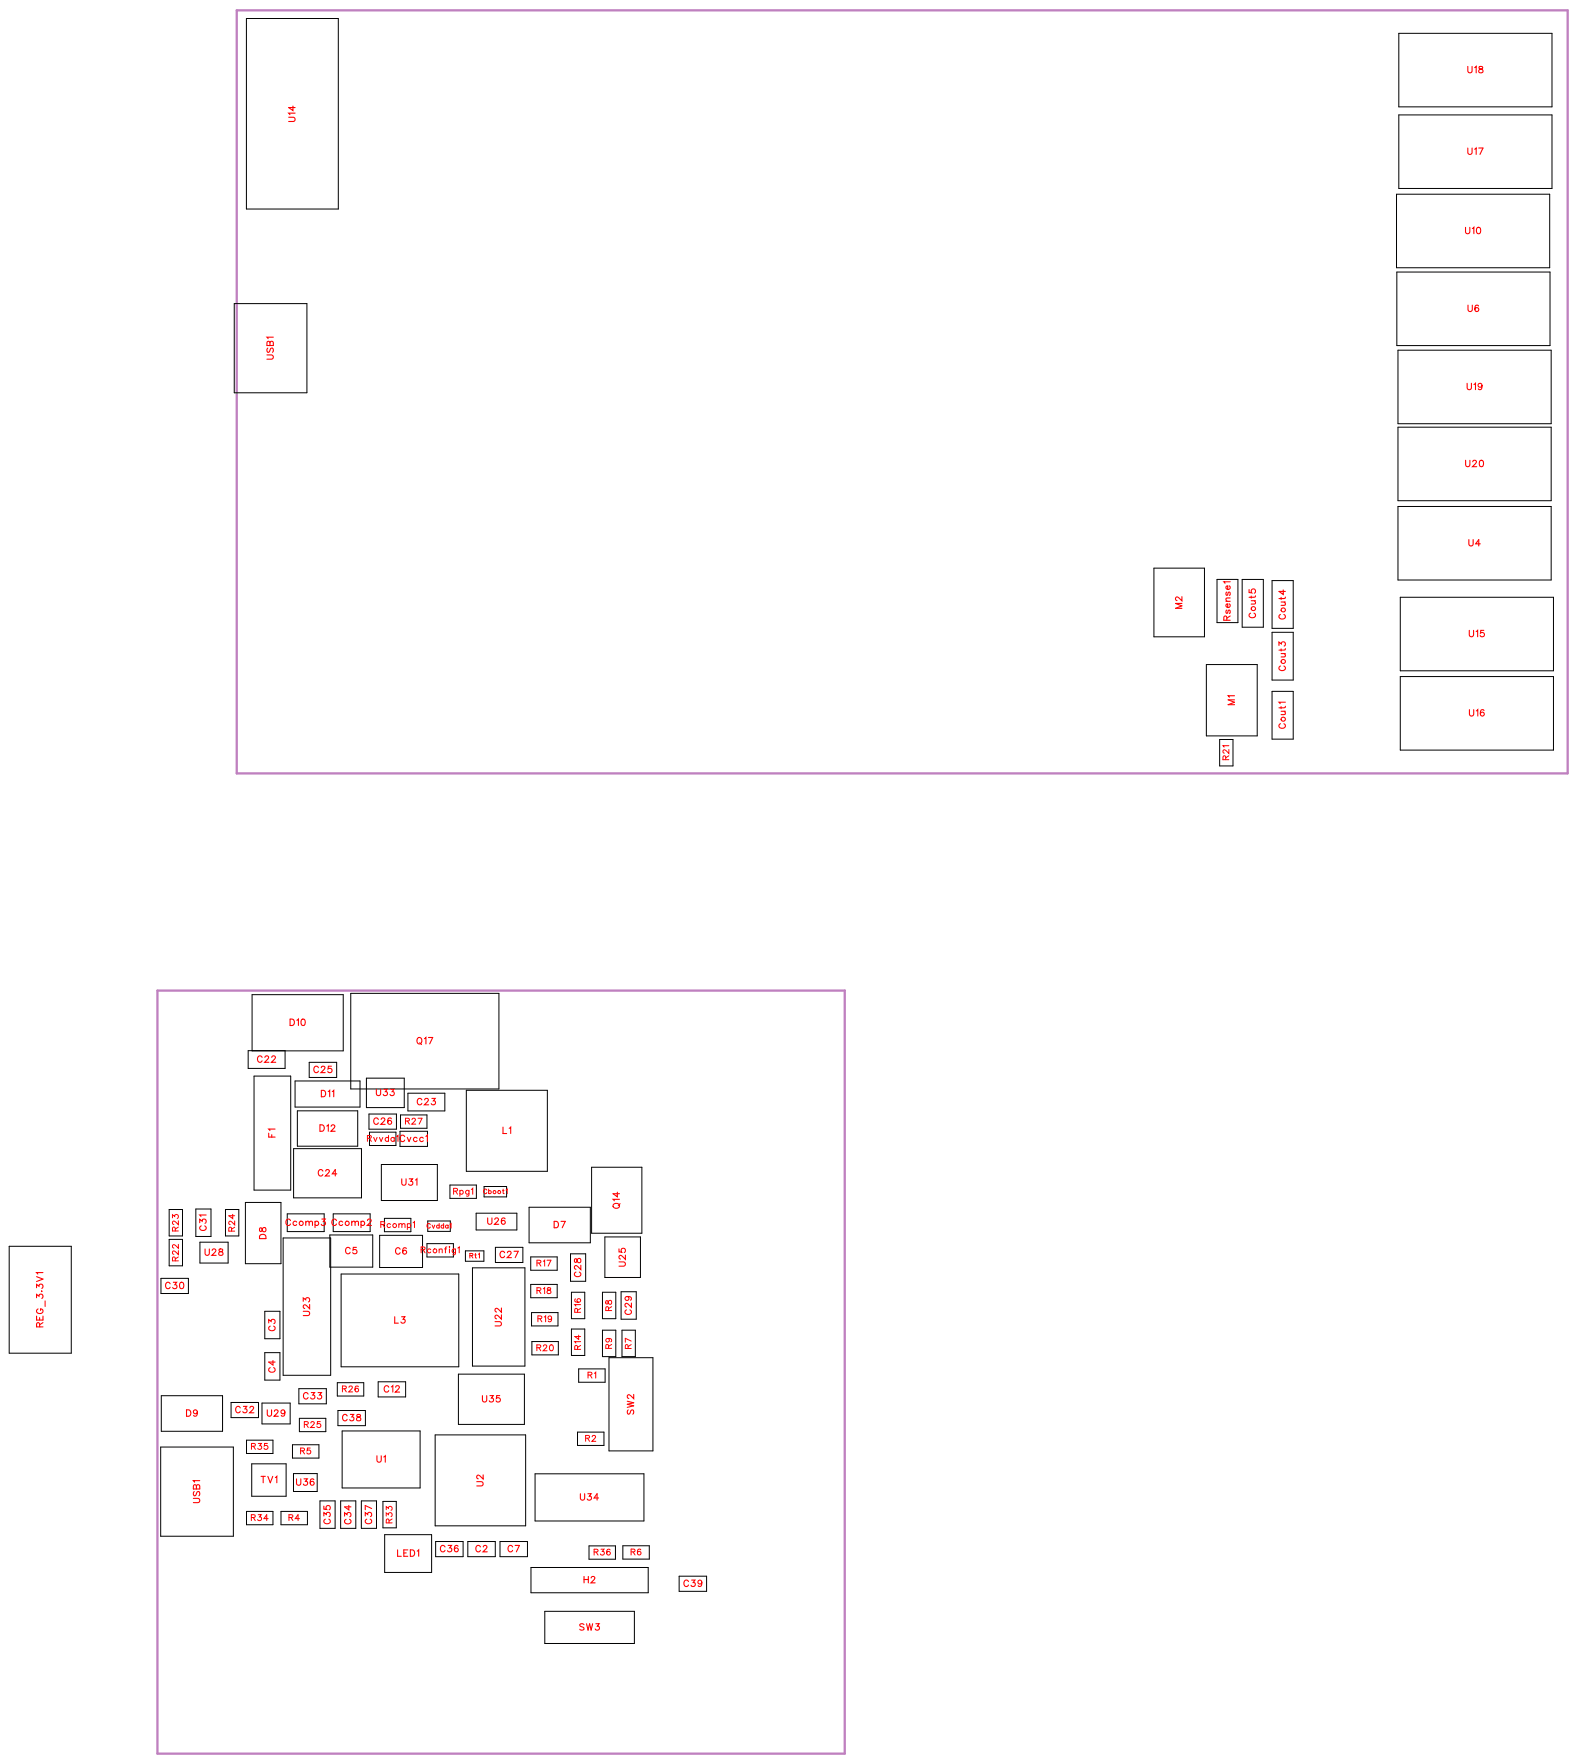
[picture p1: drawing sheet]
<svg xmlns="http://www.w3.org/2000/svg" width="174mm" height="195mm" viewBox="0 0 174 195" stroke-linecap="round" stroke-linejoin="round" font-family="sans-serif">
<path d="M26.2 1.1h147v84.4h-147zM17.4 109.5h75.9v84.3h-75.9z" fill="none" stroke="#bf80bf" stroke-width=".25"/>
<g fill="none" stroke="#000" stroke-width=".11">
<path d="M27.2 2h10.2v21.1h-10.2zM154.6 3.7h16.9v8.1h-16.9zM154.6 12.7h16.9v8.1h-16.9zM25.9 33.6h8v9.8h-8zM154.3 21.5h16.9v8.1h-16.9zM154.3 30.1h17v8.1h-17zM154.5 38.7h16.9v8.1h-16.9zM154.5 47.2h16.9v8.1h-16.9zM154.5 56h16.9v8.1h-16.9zM127.5 62.8h5.6v7.6h-5.6zM133.3 73.4h5.6v7.9h-5.6zM134.5 64h2.3v4.8h-2.3z"/>
<path d="M137.3 64h2.3v5.3h-2.3zM140.6 76.4h2.3v5.3h-2.3zM140.6 64.2h2.3v5.2h-2.3zM140.6 69.9h2.3v5.3h-2.3zM154.7 66h17v8.1h-17zM154.7 74.8h17v8.1h-17zM134.8 81.7h1.4v2.9h-1.4zM27.4 116.1h4.1v2h-4.1zM27.9 109.9h10v6.2h-10zM28.1 118.9h4v12.6h-4zM32.6 119.5h7.2v2.8h-7.2zM34.2 117.4h3v1.7h-3z"/>
<path d="M38.8 109.8h16.3v10.5h-16.3zM40.5 119.1h4.2v3.3h-4.2zM1 137.7h6.9v11.8h-6.9zM18.7 137h1.5v2.9h-1.5zM18.7 133.7h1.5v2.9h-1.5zM21.6 133.6h1.7v3h-1.7zM22.1 137.3h3.1v2.3h-3.1zM24.9 133.7h1.5v2.9h-1.5zM27.1 132.9h3.9v6.8h-3.9zM31.3 136.8h5.2v15.2h-5.2zM31.7 134.1h4.1v2h-4.1zM32.4 126.9h7.5v5.5h-7.5z"/>
<path d="M32.9 122.8h6.6v3.9h-6.6zM36.4 136.5h4.8v3.5h-4.8zM36.8 134.1h4.1v2h-4.1zM40.8 123.1h3v1.7h-3zM40.8 125.1h3v1.5h-3zM42 136.5h4.7v3.6h-4.7zM42.1 128.7h6.2v4h-6.2zM42.5 134.6h2.9v1.5h-2.9zM44.2 125h3v1.7h-3zM44.3 123.2h2.9v1.5h-2.9zM45.1 120.8h4.1v2h-4.1zM47.2 137.4h2.9v1.5h-2.9z"/>
<path d="M47.3 134.9h2.5v1.2h-2.5zM49.7 131h2.9v1.4h-2.9zM51.4 138.2h2.1v1.2h-2.1zM51.5 120.5h9v8.9h-9zM52.6 134.1h4.5v1.8h-4.5zM53.5 131.1h2.5v1.2h-2.5zM54.7 137.8h3.1v1.7h-3.1zM58.5 133.4h6.7v3.9h-6.7zM58.6 138.9h3v1.5h-3zM63 138.6h1.7v3h-1.7zM65.4 129h5.5v7.3h-5.5zM66.8 136.7h4v4.5h-4z"/>
<path d="M17.8 159.9h8v9.9h-8zM17.8 141.3h3v1.7h-3zM17.8 154.2h6.8v4h-6.8zM25.5 155h3.1v1.7h-3.1zM27.2 159.2h3v1.4h-3zM29 155.1h3.1v2.3h-3.1zM29.3 144.9h1.6v3h-1.6zM29.3 149.5h1.6v3h-1.6zM32.3 159.7h2.9v1.4h-2.9zM33 153.5h3.1v1.6h-3.1zM33.1 156.7h2.9v1.5h-2.9zM37.3 152.8h2.9v1.5h-2.9z"/>
<path d="M37.3 155.9h3.1v1.7h-3.1zM37.7 140.8h13v10.2h-13zM37.8 158.1h8.6v6.3h-8.6zM41.8 152.7h3v1.7h-3zM48.1 158.6h10v10h-10zM50.7 151.9h7.2v5.5h-7.2zM52.2 140.1h5.8v10.9h-5.8zM58.6 141.9h3v1.5h-3zM58.7 145.1h3v1.4h-3zM58.8 148.3h2.9v1.4h-2.9zM63.1 142.8h1.5v2.9h-1.5zM63.1 146.9h1.5v2.9h-1.5z"/>
<path d="M63.8 158.3h2.9v1.4h-2.9zM63.9 151.3h3v1.5h-3zM66.6 147h1.4v2.9h-1.4zM66.6 142.8h1.4v2.9h-1.4zM67.3 150h4.8v10.3h-4.8zM68.6 142.8h1.7v3h-1.7zM68.7 147h1.5v2.9h-1.5zM27.2 167h3v1.5h-3zM27.8 161.8h3.8v3.6h-3.8zM31 167h3v1.5h-3zM32.4 162.8h2.6v2h-2.6zM35.4 165.9h1.6v3h-1.6z"/>
<path d="M37.6 165.9h1.7v3h-1.7zM39.9 165.9h1.7v3h-1.7zM42.3 165.9h1.5v2.9h-1.5zM42.5 169.6h5.2v4.2h-5.2zM48.1 170.4h3.1v1.6h-3.1zM51.7 170.4h3v1.6h-3zM55.2 170.4h3.1v1.6h-3.1zM58.7 173.2h12.9v2.8h-12.9zM59.1 162.9h12.1v5.2h-12.1zM60.2 178.1h9.9v3.5h-9.9zM65.1 170.8h2.9v1.5h-2.9zM68.8 170.8h2.9v1.5h-2.9z"/>
<path d="M75 174.2h3.1v1.7h-3.1z"/>
</g>
<g fill="none" stroke="#f00" stroke-width=".12">
<path d="M31.9 13h.5l.2 .2-.1 .2h-.6M32.4 11.7v.5l-.5-.3h.7M32.6 12.5h-.7l.1 .2M162.2 16.4v.5l.2 .2 .2-.1 .1-.6M162.2 7.3v.5l.2 .2h.2l.1-.7M162.9 16.5l.2-.1v.7M162.9 7.5l.2-.2v.7M163.4 16.4h.5l-.4 .7M163.5 7.4v.2l.3 .1 .1 .1a.24 .24 0 0 1-.3 .3 .24 .24 0 0 1-.2-.3l.4-.3v-.1zM29.5 39.2h.5l.2 .2-.1 .3h-.6M29.6 38.5l-.1 .1 .1 .3h.2l.2-.4h.1l.1 .1-.1 .3M29.8 37.9v-.2h-.2l-.1 .5h.7v-.3l-.1-.2-.2 .1-.1 .4"/>
<path d="M30.2 37.3h-.7l.1 .1M161.9 25.1v.5l.2 .2 .3-.1v-.6M162.2 33.7v.5l.2 .2 .3-.1v-.6M162.7 25.3l.2-.2v.7M163.2 25.2l.1-.1a.37 .37 0 0 1 .3 .4 .37 .37 0 0 1-.3 .3 .45 .45 0 0 1-.1-.6zM163.4 33.8h-.1a.35 .35 0 0 0-.4 .2 .35 .35 0 0 0 .3 .4 .22 .22 0 0 0 .2-.2 .22 .22 0 0 0-.2-.2 .22 .22 0 0 0-.2 .2M161.9 50.9v.5l.2 .2 .3-.1v-.6M162.1 42.4v.5l.2 .2 .3-.1v-.6M162.3 59.6v.5l.2 .2 .2-.1 .1-.6M162.7 51l.2-.1h.1l.1 .1-.1 .2-.3 .4h.5M162.9 42.5l.1-.1v.7M163.6 50.9h.1a.37 .37 0 0 1 .2 .3 .37 .37 0 0 1-.2 .4 .45 .45 0 0 1-.1-.7z"/>
<path d="M163.8 42.6a.22 .22 0 0 1-.3 .2 .22 .22 0 0 1-.1-.4 .22 .22 0 0 1 .3 .1l.1 .1a.34 .34 0 0 1-.3 .5l-.1-.1M130.6 65.9v.5l-.3-.3-.3-.1-.1 .1v.1l.2 .2M130.6 66.7h-.7l.7 .3-.7 .2h.7M135.5 66.5h.4M135.6 68.5l-.1-.4h-.1l-.2 .1v.3h.7M135.6 67.4l-.1 .2v.2h.1l.1-.3 .1-.1 .1 .2-.1 .2M135.6 65.4l-.1 .2 .1 .2 .1-.3h.2v.2l-.1 .1M135.8 66.7a.22 .22 0 0 1 .1 .4 .22 .22 0 0 1-.3 0 .22 .22 0 0 1 0-.4h.1v.4M135.8 64.7a.22 .22 0 0 1 .1 .4 .22 .22 0 0 1-.3 0 .22 .22 0 0 1 0-.4h.1v.4M135.9 66.1h-.4v.2l.1 .2M135.9 64.3h-.7l.2 .2M135.9 68.1l-.3 .2"/>
<path d="M136.4 76.9h-.7l.1 .2M136.4 77.3h-.7l.7 .3-.7 .3h.7M138 65.2v.3h.3a.25 .25 0 0 1 0-.4 .25 .25 0 0 1 .4 .1 .25 .25 0 0 1-.1 .4M138.2 67.8a.26 .26 0 0 0-.2 .3 .26 .26 0 0 0 .3 .2h.2a.26 .26 0 0 0 .2-.2 .26 .26 0 0 0-.1-.3M138.3 66.4h.4M138.3 65.9v.2M138.6 66.4l.1 .2v.1l-.4 .1M138.7 65.8l-.1 .2h-.6M141.3 71.3v-.3l.3 .2a.24 .24 0 0 1 .4-.2 .24 .24 0 0 1-.1 .4M141.5 80a.26 .26 0 0 0-.2 .3 .26 .26 0 0 0 .3 .2h.2a.26 .26 0 0 0 .2-.2 .26 .26 0 0 0-.1-.3M141.5 73.6a.26 .26 0 0 0-.2 .3 .26 .26 0 0 0 .3 .2h.2a.26 .26 0 0 0 .2-.2 .26 .26 0 0 0-.1-.3M141.5 67.9a.26 .26 0 0 0-.2 .3 .26 .26 0 0 0 .3 .2h.2a.26 .26 0 0 0 .2-.2 .26 .26 0 0 0-.1-.3"/>
<path d="M141.6 78.6h.4M141.6 78.1v.2M141.6 66v.2M141.6 71.7v.2M141.6 72.2h.4M141.6 66.5h.4M141.8 65.2v.5l-.5-.3h.7M141.9 78.6l.1 .2v.1l-.4 .1M141.9 72.2l.1 .2v.2h-.4M141.9 66.5l.1 .2v.2h-.4M142 78.1l-.1 .1h-.6M142 77.6h-.7l.2 .2"/>
<path d="M142 71.7l-.1 .1h-.6M142 66l-.1 .1h-.6M162.4 69.7v.5l.2 .2 .2-.1v-.6M162.4 78.4v.5l.2 .2 .2-.1v-.6M163.1 69.8l.2-.1v.7M163.1 78.6l.2-.2v.7M163.6 60.1h-.5l.3-.5v.7M164 69.7h-.4v.3a.25 .25 0 0 1 .4 0 .25 .25 0 0 1-.1 .3 .25 .25 0 0 1-.3-.1M164 78.5h-.1a.35 .35 0 0 0-.4 .2 .35 .35 0 0 0 .3 .4 .22 .22 0 0 0 .2-.2 .22 .22 0 0 0-.2-.2 .22 .22 0 0 0-.2 .2M29 116.9a.26 .26 0 0 0-.3-.2 .26 .26 0 0 0-.2 .3v.1a.26 .26 0 0 0 .2 .3 .26 .26 0 0 0 .3-.2M29.3 116.9l.1-.2h.1l.2 .1-.1 .3-.4 .3h.5M30 116.9l.2-.2h.1l.1 .1-.1 .3-.3 .3h.5"/>
<path d="M32.1 112.6h.2a.38 .38 0 0 1 .2 .4 .38 .38 0 0 1-.2 .3h-.2zM32.8 112.8l.2-.2v.7M33.4 112.7l.1-.1a.37 .37 0 0 1 .2 .4 .37 .37 0 0 1-.2 .3 .45 .45 0 0 1-.1-.6zM35.2 118a.26 .26 0 0 0-.3-.2 .26 .26 0 0 0-.2 .3v.2a.26 .26 0 0 0 .2 .2 .26 .26 0 0 0 .3-.1M35.5 118l.1-.2h.2l.1 .2-.1 .2-.3 .3h.4M36.6 117.8h-.3v.3a.25 .25 0 0 1 .3 0 .25 .25 0 0 1 0 .4 .25 .25 0 0 1-.4-.1M46.1 114.8l.1-.1a.33 .33 0 0 1 .4 .3 .33 .33 0 0 1-.4 .3l-.1-.2zM46.4 115.2l.2 .2M46.9 114.8l.2-.1v.7M47.3 114.7h.5l-.3 .7M22.1 135.1v-.3l.2 .2a.24 .24 0 0 1 .4-.2 .24 .24 0 0 1-.1 .4M22.2 135.5a.26 .26 0 0 0-.1 .3 .26 .26 0 0 0 .2 .2h.2a.26 .26 0 0 0 .3-.2 .26 .26 0 0 0-.2-.3"/>
<path d="M22.7 138v.5l.2 .2 .2-.1v-.6M22.8 134.3h-.7l.1 .1M23.4 138.2l.2-.2h.1l.2 .2-.1 .2-.4 .3h.5M24.2 138.1v.2l.3 .1 .1 .1a.24 .24 0 0 1-.2 .2 .24 .24 0 0 1-.2-.2l.4-.3v-.1zM28.7 135.7v.4h.1l.3-.4a.24 .24 0 0 1 .3 .2 .24 .24 0 0 1-.3 .2l-.1-.1-.1-.3zM28.8 136.5l.1-.1 .4 .1 .1 .4h-.7zM29.7 125.2v.5h.7M30 125.4v.3M30.4 124.8h-.7l.1 .1M32.1 134.9a.26 .26 0 0 0-.3-.2 .26 .26 0 0 0-.2 .3v.2a.26 .26 0 0 0 .2 .2 .26 .26 0 0 0 .3-.1M32.8 135.1a.23 .23 0 0 0-.3-.1 .23 .23 0 0 0 0 .4 .23 .23 0 0 0 .3-.1M33.8 135.1l.2-.1h.1l.1 .4"/>
<path d="M33.8 135v.4M34.2 135.1l.1-.1h.2v.4M34.8 135.1a.23 .23 0 0 1 .3-.1 .23 .23 0 0 1 0 .4 .23 .23 0 0 1-.3-.1M34.8 135v.7M35.4 124.3h.2a.38 .38 0 0 1 .2 .4 .38 .38 0 0 1-.2 .3h-.2zM35.5 120.5h.2a.38 .38 0 0 1 .3 .4 .38 .38 0 0 1-.3 .3h-.2zM35.6 134.7h.3l-.2 .3a.24 .24 0 0 1 .2 .4 .24 .24 0 0 1-.4-.1M35.7 129.4a.26 .26 0 0 0-.3-.1 .26 .26 0 0 0-.2 .2v.2a.26 .26 0 0 0 .2 .3 .26 .26 0 0 0 .3-.2M36 129.4l.1-.1h.2l.1 .1-.1 .2-.3 .4h.4M36.1 124.4l.2-.1v.7M36.3 120.6l.1-.1v.7M36.6 124.5l.1-.2h.2l.1 .1-.1 .3-.3 .3h.4"/>
<path d="M36.7 120.6l.2-.1v.7M37.2 134.9a.26 .26 0 0 0-.3-.2 .26 .26 0 0 0-.2 .3v.2a.26 .26 0 0 0 .2 .2 .26 .26 0 0 0 .3-.1M37.2 129.7h-.5l.3-.4v.7M37.9 135.1a.23 .23 0 0 0-.4-.1 .23 .23 0 0 0 0 .4 .23 .23 0 0 0 .4-.1M38.7 138a.26 .26 0 0 0-.3-.1 .26 .26 0 0 0-.2 .2v.2a.26 .26 0 0 0 .2 .3 .26 .26 0 0 0 .3-.2M38.9 135.1l.1-.1h.2v.4M38.9 135v.4M39.2 135.1l.2-.1h.2v.4M39.4 137.9h-.4v.3a.25 .25 0 0 1 .4-.1 .25 .25 0 0 1-.1 .4 .25 .25 0 0 1-.3-.1M39.9 135.1a.23 .23 0 0 1 .3-.1 .23 .23 0 0 1 0 .4 .23 .23 0 0 1-.3-.1M39.9 135v.7M40.6 134.9l.1-.2h.2l.1 .2-.1 .2-.3 .3h.4"/>
<path d="M41.6 120.4v.5l.2 .2 .2-.1 .1-.6M41.8 123.7a.26 .26 0 0 0-.3-.2 .26 .26 0 0 0-.2 .3v.2a.26 .26 0 0 0 .2 .3 .26 .26 0 0 0 .3-.2M42.1 123.7l.2-.2h.1l.1 .2-.1 .2-.3 .4h.5M42.4 120.4h.4l-.2 .2a.24 .24 0 0 1 .2 .4 .25 .25 0 0 1-.5-.1M43.2 120.4h.3l-.2 .2a.24 .24 0 0 1 .2 .4 .24 .24 0 0 1-.4-.1M43.2 123.6a.35 .35 0 0 0-.4 .2 .35 .35 0 0 0 .2 .5 .22 .22 0 0 0 .3-.2 .22 .22 0 0 0-.2-.3 .22 .22 0 0 0-.3 .2M44.2 138.1a.26 .26 0 0 0-.3-.2 .26 .26 0 0 0-.2 .3v.1a.26 .26 0 0 0 .2 .3 .26 .26 0 0 0 .3-.2M44.4 130.3v.5l.2 .2 .2-.1 .1-.6M44.7 125.6a.26 .26 0 0 0-.3-.2 .26 .26 0 0 0-.2 .3v.2a.26 .26 0 0 0 .2 .3 .26 .26 0 0 0 .3-.2M44.9 138v-.1a.35 .35 0 0 0-.5 .3 .35 .35 0 0 0 .3 .4 .22 .22 0 0 0 .2-.2 .22 .22 0 0 0-.2-.2 .22 .22 0 0 0-.2 .2M45 125.7l.2 .5 .2-.5M45.2 130.3h.4l-.2 .2a.24 .24 0 0 1 .2 .4 .25 .25 0 0 1-.5 0"/>
<path d="M45.9 130.4l.2-.1v.7M46.1 125.8a.23 .23 0 0 0-.3 0 .23 .23 0 0 0 0 .3 .23 .23 0 0 0 .3 0M46.6 121.6a.26 .26 0 0 0-.3-.2 .26 .26 0 0 0-.2 .3v.1a.26 .26 0 0 0 .2 .3 .26 .26 0 0 0 .3-.2M46.8 125.8a.23 .23 0 0 0-.4 0 .23 .23 0 0 0 0 .3 .23 .23 0 0 0 .4 0M46.9 121.6l.2-.2h.1l.1 .1-.1 .3-.3 .3h.5M47.1 125.6l.1-.1v.7M47.7 121.4h.4l-.2 .3a.24 .24 0 0 1 .2 .3 .24 .24 0 0 1-.4 0M53.9 134.6v.5l.2 .2 .2-.1 .1-.6M54.7 134.8l.1-.2h.1l.2 .1-.1 .3-.4 .3h.5M55.6 124.6v.7h.4M55.8 138.4a.26 .26 0 0 0-.3-.1 .26 .26 0 0 0-.2 .2v.2a.26 .26 0 0 0 .2 .3 .26 .26 0 0 0 .3-.2M55.8 134.7v-.1a.35 .35 0 0 0-.5 .3 .35 .35 0 0 0 .3 .4 .22 .22 0 0 0 .2-.2 .22 .22 0 0 0-.2-.2 .22 .22 0 0 0-.2 .2"/>
<path d="M56.1 138.4l.1-.1h.1l.2 .1-.1 .2-.4 .4h.5M56.3 124.7l.1-.1v.7M56.8 138.3h.5l-.4 .7M61.2 135h.3a.38 .38 0 0 1 .2 .3 .38 .38 0 0 1-.2 .4h-.3zM62 135h.5l-.4 .7M63.5 139.1v.4h.1l.3-.4a.24 .24 0 0 1 .3 .2 .24 .24 0 0 1-.3 .2l-.1-.1-.1-.3zM64.2 139.8v.5l-.4-.3-.2-.1-.1 .1v.1l.1 .2M67.8 133.1a.35 .35 0 0 1 .5-.1 .35 .35 0 0 1 .1 .4 .33 .33 0 0 1-.4 .1 .33 .33 0 0 1-.2-.4zM68.2 131.8v.5l-.5-.4h.8M68.4 139.5h.5l.2 .2-.1 .2h-.6M68.4 138v.4h.3a.25 .25 0 0 1 0-.4 .25 .25 0 0 1 .4 .1 .25 .25 0 0 1-.1 .3M68.5 132.5h-.8l.2 .2"/>
<path d="M68.5 133l-.2 .2M69.1 138.7v.5l-.3-.4-.3-.1-.1 .2v.1l.2 .1M4 143.4v-.4l.3 .3a.24 .24 0 0 1 .4-.2 .24 .24 0 0 1-.1 .4M4 142.3v-.4l.3 .2a.24 .24 0 0 1 .4-.1 .24 .24 0 0 1-.1 .4M4 145.4v.5h.7v-.5M4 141.1l.7 .3-.7 .2M4.2 144.7a.26 .26 0 0 0-.2 .3 .26 .26 0 0 0 .3 .2h.2a.25 .25 0 0 0 .3-.3 .25 .25 0 0 0-.3-.2v.1M4.4 146.6l-.1-.4h-.1l-.2 .1v.3h.7M4.4 145.6v.3M4.6 142.7h.1M4.7 140.6h-.7l.2 .2M4.7 146.2l-.3 .2"/>
<path d="M5 143.8v.6M18.8 141.9a.26 .26 0 0 0-.3-.2 .26 .26 0 0 0-.2 .3v.1a.26 .26 0 0 0 .2 .3 .26 .26 0 0 0 .3-.2M19.2 141.7h.3l-.2 .3a.24 .24 0 0 1 .2 .4 .24 .24 0 0 1-.4-.1M19.9 141.7h.1a.37 .37 0 0 1 .3 .4 .37 .37 0 0 1-.3 .3 .45 .45 0 0 1-.1-.7zM20.6 155.8h.2a.38 .38 0 0 1 .3 .4 .38 .38 0 0 1-.3 .3h-.2zM21.8 156a.22 .22 0 0 1-.3 .2 .22 .22 0 0 1-.1-.3 .22 .22 0 0 1 .4 0v.1a.34 .34 0 0 1-.3 .5l-.1-.1M26.5 155.6a.26 .26 0 0 0-.2-.2 .26 .26 0 0 0-.3 .3v.2a.26 .26 0 0 0 .3 .2 .26 .26 0 0 0 .2-.1M26.9 155.4h.4l-.2 .3a.24 .24 0 0 1 .1 .4 .24 .24 0 0 1-.4-.1M27.6 155.6l.2-.2h.1l.1 .2-.1 .2-.3 .3h.5M29.5 155.8v.5l.2 .2 .3-.1v-.6M29.7 146.2v-.4l.3 .2a.24 .24 0 0 1 .3-.1 .24 .24 0 0 1 0 .4M29.9 146.6a.26 .26 0 0 0-.2 .3 .26 .26 0 0 0 .3 .2h.1a.26 .26 0 0 0 .3-.2 .26 .26 0 0 0-.2-.3"/>
<path d="M29.9 151.1a.26 .26 0 0 0-.2 .3 .26 .26 0 0 0 .3 .2h.1a.26 .26 0 0 0 .3-.2 .26 .26 0 0 0-.2-.3M30.2 150.4v.5l-.5-.4h.7M30.3 156l.2-.2h.1l.1 .1-.1 .3-.3 .3h.5M31.5 156a.22 .22 0 0 1-.3 .2 .22 .22 0 0 1-.1-.3 .22 .22 0 0 1 .3 0l.1 .1a.34 .34 0 0 1-.3 .5l-.1-.1M33.5 144.9h.5l.2 .2-.1 .3h-.6M33.5 143.8v-.4l.3 .2a.24 .24 0 0 1 .4-.1 .24 .24 0 0 1-.1 .4M34 154.1a.26 .26 0 0 0-.3-.2 .26 .26 0 0 0-.2 .3v.1a.26 .26 0 0 0 .2 .3 .26 .26 0 0 0 .3-.2M34.2 144.2v.4l-.3-.3-.3-.1-.1 .1v.2l.2 .1M34.4 153.9h.4l-.2 .3a.24 .24 0 0 1 .1 .4 .24 .24 0 0 1-.4-.1M35.1 153.9h.4l-.2 .3a.24 .24 0 0 1 .2 .4 .24 .24 0 0 1-.4-.1M38.4 156.5a.26 .26 0 0 0-.3-.2 .26 .26 0 0 0-.2 .3v.2a.26 .26 0 0 0 .2 .2 .26 .26 0 0 0 .3-.1M38.7 156.3h.4l-.2 .3a.24 .24 0 0 1 .2 .4 .25 .25 0 0 1-.5-.1"/>
<path d="M39.5 156.3v.2l.3 .1 .1 .2a.24 .24 0 0 1-.3 .2 .24 .24 0 0 1-.2-.2l.4-.3v-.2zM43 153.3a.26 .26 0 0 0-.3-.2 .26 .26 0 0 0-.2 .3v.2a.26 .26 0 0 0 .2 .2 .26 .26 0 0 0 .3-.1M43.2 153.3l.2-.2v.7M43.6 145.5v.7h.4M43.7 153.3l.2-.2h.1l.1 .2-.1 .2-.3 .3h.5M44.4 145.5h.3l-.2 .3a.24 .24 0 0 1 .2 .4 .24 .24 0 0 1-.4-.1M53.3 154.2v.5l.2 .2 .2-.1 .1-.6M54.1 154.2h.4l-.2 .3a.24 .24 0 0 1 .2 .4 .24 .24 0 0 1-.4-.1M54.7 146.1h.5l.2 .2-.1 .2h-.6M55.2 154.2h-.3v.3a.25 .25 0 0 1 .3 0 .25 .25 0 0 1 0 .4 .25 .25 0 0 1-.4-.1M55.4 145.3v.5l-.3-.4-.3-.1-.1 .2v.1l.2 .1M55.4 144.6v.4l-.3-.3-.3-.1-.1 .1v.2l.2 .1"/>
<path d="M63.6 140.6a.26 .26 0 0 0-.1 .3 .26 .26 0 0 0 .2 .2h.2a.26 .26 0 0 0 .3-.2 .26 .26 0 0 0-.2-.3M69.2 144.8a.26 .26 0 0 0-.1 .3 .26 .26 0 0 0 .2 .2h.2a.26 .26 0 0 0 .3-.2 .26 .26 0 0 0-.2-.3M69.3 143.3a.22 .22 0 0 1 .2 .3 .22 .22 0 0 1-.4 .1 .22 .22 0 0 1 .1-.4h.1a.34 .34 0 0 1 .5 .3l-.1 .1M69.3 154.9l.7 .1-.7 .2 .7 .2-.7 .1M69.4 155.8l-.1 .2 .1 .3 .2-.1 .2-.4h.1l.1 .2-.1 .3M69.8 144v.5l-.4-.4-.2-.1-.1 .2v.1l.1 .1M70 154.1v.5l-.3-.4-.3-.1-.1 .2v.1l.2 .1M21.4 165.6h.5l.2 .2-.1 .2-.6 .1M21.5 164.8l-.1 .2 .1 .3 .1-.1 .3-.4h.1l.1 .2-.1 .3M21.7 164.2l-.1-.1h-.2v.5h.7v-.4l-.2-.1h-.2v.5M22.1 163.6h-.7l.1 .2M28.8 163.2h.5"/>
<path d="M29.1 163.2v.7M29.6 163.2l.3 .7 .2-.7M30.4 163.3l.2-.1v.7M32.8 163.4v.5l.2 .2 .2-.1v-.6M33.6 163.4h.4l-.2 .3a.24 .24 0 0 1 .1 .4 .24 .24 0 0 1-.4-.1M34.7 163.5h-.1a.35 .35 0 0 0-.4 .2 .35 .35 0 0 0 .3 .4 .22 .22 0 0 0 .2-.2 .22 .22 0 0 0-.2-.2 .22 .22 0 0 0-.2 .2M35.8 167.5v-.3l.3 .2a.24 .24 0 0 1 .3-.2 .24 .24 0 0 1 0 .4M35.8 166.4v.4h.3a.25 .25 0 0 1 0-.4 .25 .25 0 0 1 .4 .1 .25 .25 0 0 1-.1 .4M36 167.9a.26 .26 0 0 0-.2 .3 .26 .26 0 0 0 .3 .2h.1a.26 .26 0 0 0 .3-.2 .26 .26 0 0 0-.2-.3M38.1 167.6v-.4l.2 .2a.24 .24 0 0 1 .4-.2 .24 .24 0 0 1-.1 .4M38.2 167.9a.26 .26 0 0 0-.1 .3 .26 .26 0 0 0 .2 .2h.2a.26 .26 0 0 0 .3-.2 .26 .26 0 0 0-.2-.3M38.5 166.4v.5l-.4-.4h.7"/>
<path d="M40.4 167.5v-.3l.2 .2a.24 .24 0 0 1 .4-.2 .24 .24 0 0 1-.1 .4M40.5 167.9a.26 .26 0 0 0-.1 .3 .26 .26 0 0 0 .2 .2h.2a.26 .26 0 0 0 .3-.2 .26 .26 0 0 0-.2-.3M41.1 166.7l-.7-.3v.5M41.7 160.9v.5l.2 .2 .2-.1v-.6M42.4 161l.2-.1v.7M43.9 171.3v.7h.4M44.6 171.6h.3M45.1 171.3h-.5v.7h.5M45.3 171.3h.3a.38 .38 0 0 1 .2 .3 .38 .38 0 0 1-.2 .4h-.3zM46.1 171.4l.2-.1v.7M49.2 171a.26 .26 0 0 0-.3-.2 .26 .26 0 0 0-.2 .3v.1a.26 .26 0 0 0 .2 .3 .26 .26 0 0 0 .3-.2M49.5 170.8h.4l-.2 .3a.24 .24 0 0 1 .2 .3 .24 .24 0 0 1-.4 0"/>
<path d="M50.6 170.9v-.1a.35 .35 0 0 0-.4 .3 .35 .35 0 0 0 .2 .4 .22 .22 0 0 0 .2-.2 .22 .22 0 0 0-.2-.2 .22 .22 0 0 0-.2 .2M52.7 163.7h.5l.2 .2-.1 .3h-.6M53.1 171a.26 .26 0 0 0-.3-.2 .26 .26 0 0 0-.2 .3v.1a.26 .26 0 0 0 .2 .3 .26 .26 0 0 0 .3-.2M53.4 163v.5l-.4-.4-.2-.1-.1 .2v.1l.1 .1M53.4 171l.1-.2h.2l.1 .1-.1 .3-.3 .3h.4M56.6 171a.26 .26 0 0 0-.3-.2 .26 .26 0 0 0-.2 .3v.1a.26 .26 0 0 0 .2 .3 .26 .26 0 0 0 .3-.2M56.9 170.8h.5l-.3 .7M64.1 165.1v.5l.2 .2 .3-.1v-.6M64.5 179.5l-.1-.1-.3 .1v.2l.4 .3v.1l-.1 .1-.3-.1M64.5 174.2v.7M64.5 174.6h.5M64.8 179.4l.2 .8 .1-.8 .2 .8 .2-.8"/>
<path d="M65 165.1h.3l-.2 .2a.24 .24 0 0 1 .2 .4 .24 .24 0 0 1-.4 0M65 174.2v.7M65.3 174.4l.2-.2h.1l.1 .2-.1 .2-.3 .3h.5M65.8 179.4h.4l-.2 .3a.24 .24 0 0 1 .2 .4 .24 .24 0 0 1-.4-.1M66.1 165.5h-.5l.4-.4v.7M76.1 174.8a.26 .26 0 0 0-.3-.2 .26 .26 0 0 0-.2 .3v.2a.26 .26 0 0 0 .2 .2 .26 .26 0 0 0 .3-.1M76.4 174.6h.4l-.2 .3a.24 .24 0 0 1 .2 .4 .24 .24 0 0 1-.4-.1M77.6 174.9a.22 .22 0 0 1-.3 .1 .22 .22 0 0 1-.1-.3 .22 .22 0 0 1 .3 0l.1 .2a.34 .34 0 0 1-.3 .4l-.2-.1"/>
<circle cx="138.5" cy="67.3" r=".23"/>
<circle cx="141.8" cy="79.5" r=".23"/>
<circle cx="141.8" cy="67.4" r=".23"/>
<circle cx="141.8" cy="73.1" r=".23"/>
<circle cx="33.3" cy="135.2" r=".23"/>
<circle cx="38.4" cy="135.2" r=".23"/>
</g>
<g fill="none" stroke="#f00" stroke-width=".11">
<path d="M135.4 84v-.4h-.2l-.1 .4h.7M135.8 82.8v.5l-.5-.4-.2 .2 .2 .1M135.8 82.4h-.7l.2 .2M135.8 83.5l-.4 .2M19.1 134.6v-.4l.2 .2a.22 .22 0 0 1 .4-.1 .22 .22 0 0 1-.1 .4M19.4 139.3l-.1-.3-.2-.1v.4h.6M19.4 136l-.1-.3-.2-.1v.4h.6M19.7 138.2v.4l-.5-.4-.1 .3 .1 .1M19.7 137.5v.5l-.5-.5-.1 .3 .1 .1M19.7 134.9v.4l-.5-.4-.1 .3 .1 .1M19.7 138.9l-.3 .2M19.7 135.6l-.3 .2"/>
<path d="M25.6 136.1v-.4h-.3v.4h.6M25.7 134.2v.5l-.4-.3h.6M25.9 134.9v.5l-.5-.4-.1 .2 .1 .1M25.9 135.6l-.3 .2M40.6 125.8h.4v-.3h-.4v.6M40.8 125.8l.2 .3M41.3 125.7l.2 .4 .2-.4M41.9 125.7l.2 .4 .2-.4M42.1 135.3h.4v-.2l-.4-.1v.7M42.3 135.3l.2 .4M42.9 125.8a.21 .21 0 0 0-.3 0 .21 .21 0 0 0 0 .3 .21 .21 0 0 0 .3-.1M42.9 125.5v.6"/>
<path d="M43.1 135.3a.21 .21 0 0 0-.3 0 .21 .21 0 0 0 0 .3 .21 .21 0 0 0 .3 0M43.6 125.8a.21 .21 0 0 0-.3 0 .21 .21 0 0 0 0 .3 .21 .21 0 0 0 .3-.1M43.6 125.7v.4M43.8 125.6l.2-.1v.6M44.1 135.4l.1-.2 .2 .1v.4M44.1 135.2v.5M44.4 135.4l.2-.2 .1 .1 .1 .4M44.8 123.9h.4v-.3h-.4v.6M45 135.3a.21 .21 0 0 1 .3 0 .21 .21 0 0 1 0 .3 .21 .21 0 0 1-.3 0M45 135.2v.7M45 123.9l.2 .3M45.5 123.7l.2-.1 .2 .1-.4 .5h.4"/>
<path d="M45.6 135.1l.2-.1v.7M46.2 123.6h.4l-.3 .6M46.5 138.1h.4v-.2l-.4-.1v.7M46.8 138.1l.2 .4M47.5 135.3a.19 .19 0 0 0-.2-.1 .19 .19 0 0 0-.1 .2v.1a.19 .19 0 0 0 .1 .2 .19 .19 0 0 0 .2-.1M47.6 138.1a.21 .21 0 0 0-.3 0 .21 .21 0 0 0 0 .3 .21 .21 0 0 0 .3 0M47.7 135.4l.2 .3 .1-.3M48.5 138.1l.2-.1 .1 .1 .1 .4M48.5 138v.5M48.5 135.5a.16 .16 0 0 0-.2-.1 .16 .16 0 0 0 0 .3 .16 .16 0 0 0 .2 0M48.5 135.2v.5M49 135.5a.16 .16 0 0 0-.2-.1 .16 .16 0 0 0 0 .3 .16 .16 0 0 0 .2 0"/>
<path d="M49 135.2v.5M49.1 138h.2M49.4 137.8l-.2 .1v.6M49.5 135.5a.16 .16 0 0 0-.2-.1 .16 .16 0 0 0 0 .3 .16 .16 0 0 0 .2 0M49.5 135.4v.3M49.6 137.8h.1M49.7 138v.5M49.7 135.3l.1-.1v.5M50.1 131.6h.4v-.2l-.4-.1v.7M50.3 138v.6h-.2M50.3 138.1a.21 .21 0 0 0-.3 0 .21 .21 0 0 0 0 .3 .21 .21 0 0 0 .3 0M50.3 131.6l.3 .4"/>
<path d="M50.6 137.9l.1-.1v.7M50.8 131.6a.21 .21 0 0 1 .3 0 .21 .21 0 0 1 0 .3 .21 .21 0 0 1-.3 0M50.8 131.5v.7M51.8 131.5v.6l-.3 .1M51.8 131.6a.21 .21 0 0 0-.3 0 .21 .21 0 0 0 0 .3 .21 .21 0 0 0 .3 0M51.9 138.8l.3-.1 .1-.1-.4-.1v.5M52.1 131.5l.1-.2v.7M52.1 138.8l.2 .2M52.5 138.7h.1M52.5 138.5v.4l.2 .1M52.9 138.6l.1-.1v.5M53.8 131.5a.19 .19 0 0 0-.2-.1 .19 .19 0 0 0-.2 .2v.1a.19 .19 0 0 0 .2 .2 .19 .19 0 0 0 .2-.1"/>
<path d="M54 131.6a.16 .16 0 0 1 .2 0 .16 .16 0 0 1 0 .3 .16 .16 0 0 1-.2-.1M54 131.4v.5M55.5 131.6h.2M55.6 131.4v.4l.1 .1M55.9 131.5l.1-.1v.5M59.3 139.6l.4-.1v-.2h-.4v.6M59.6 139.6l.2 .3M60 139.4l.2-.1v.6M60.4 139.3h.5l-.3 .6M27.8 159.8h.4v-.2l-.4-.1v.7M28 159.8l.2 .4M28.5 159.5h.4l-.2 .3a.22 .22 0 0 1 .2 .3 .22 .22 0 0 1-.4-.1"/>
<path d="M29.6 159.5h-.4v.3a.23 .23 0 0 1 .4 0 .23 .23 0 0 1-.1 .3 .23 .23 0 0 1-.3-.1M33.6 157.4h.4v-.2l-.4-.1v.7M33.8 157.4l.3 .4M34.4 157.3l.1-.2 .2 .1-.4 .6h.5M35.4 157.1h-.3l-.1 .3a.23 .23 0 0 1 .4 0 .23 .23 0 0 1 0 .3 .23 .23 0 0 1-.4-.1M37.8 153.5h.4v-.3h-.4v.6M38.1 153.5l.2 .3M38.6 153.3l.1-.1 .2 .1-.4 .5h.5M39.6 153.3v-.1a.32 .32 0 0 0-.4 .2 .32 .32 0 0 0 .2 .4 .2 .2 0 0 0 .2-.2 .2 .2 0 0 0-.2-.2 .2 .2 0 0 0-.2 .2M59.3 148.9h.4v-.2l-.4-.1v.7M59.3 142.6h.4v-.2l-.4-.1v.7M59.4 145.7h.4v-.2l-.4-.1v.7"/>
<path d="M59.5 148.9l.3 .4M59.6 142.6l.2 .4M59.7 145.7l.2 .4M60 142.4l.2-.1v.7M60 148.8l.2-.2 .2 .1-.4 .6h.5M60.1 145.5l.2-.1v.7M60.5 142.3v.2l.3 .1 .1 .1a.22 .22 0 0 1-.2 .3 .22 .22 0 0 1-.3-.3l.4-.2v-.2zM60.8 148.7a.32 .32 0 0 1 .4 .2 .32 .32 0 0 1-.2 .4l-.3-.1v-.3zM61 145.6a.2 .2 0 0 1-.3 .2 .2 .2 0 0 1-.1-.3 .2 .2 0 0 1 .3 0l.1 .1a.31 .31 0 0 1-.3 .5l-.1-.1M63.6 143.5l-.1 .1a.32 .32 0 0 0 .3 .4 .32 .32 0 0 0 .4-.3 .2 .2 0 0 0-.2-.2 .2 .2 0 0 0-.2 .2 .2 .2 0 0 0 .1 .2M63.8 149.1v-.4h-.2l-.1 .4h.7M63.8 145v-.3l-.2-.1-.1 .4h.7"/>
<path d="M63.9 147.5v.5l-.4-.3h.7M64.2 148.3h-.7l.1 .1M64.2 144.2h-.7l.1 .1M64.2 148.7l-.4 .2M64.2 144.6l-.4 .2M64.7 158.9h.4v-.2l-.4-.1v.7M64.9 158.9l.2 .4M65 152l.4-.1v-.2l-.4-.1v.7M65.2 152l.2 .3M65.4 158.8l.2-.2 .2 .2-.4 .5h.4M65.7 151.8l.1-.2v.7M67 143.8v.3h.1l.3-.4a.22 .22 0 0 1 .2 .2 .22 .22 0 0 1-.2 .2l-.2-.3z"/>
<path d="M67.2 147.9a.2 .2 0 0 1 .1 .3 .2 .2 0 0 1-.3 .1 .2 .2 0 0 1 0-.4h.2a.31 .31 0 0 1 .4 .3l-.1 .1M67.2 144.8v-.3l-.2-.1-.1 .4h.7M67.2 149v-.4h-.2l-.1 .4h.7M67.6 144.4l-.4 .2M67.6 148.6l-.4 .2M69.4 149v-.3l-.2-.1-.1 .4h.6M69.7 148.6l-.3 .2M69.7 148.2l-.6-.3v.4M27.8 167.7h.3l.1-.2-.4-.1v.6M28 167.7l.2 .3M28.5 167.4h.4l-.2 .2a.22 .22 0 0 1 .1 .4 .22 .22 0 0 1-.3-.1M29.6 167.8h-.4l.3-.4v.6"/>
<path d="M31.9 167.7h.4v-.2l-.4-.1v.6M32.1 167.7l.3 .3M33.1 167.8h-.5l.3-.4v.6M33.2 160.3h.4v-.2l-.4-.1v.7M33.4 160.3l.2 .4M34.3 160h-.3l-.1 .3a.23 .23 0 0 1 .4 0 .23 .23 0 0 1-.1 .3 .23 .23 0 0 1-.3 0M42.7 167.5v-.3l.2 .2a.22 .22 0 0 1 .4-.2 .22 .22 0 0 1-.1 .4M42.7 166.8v-.3l.2 .2a.22 .22 0 0 1 .4-.2 .22 .22 0 0 1-.1 .4M43 168.3v-.4h-.3v.4h.6M43.3 167.9l-.3 .2M65.6 171.5h.4l.1-.2-.5-.1v.7M65.9 171.5l.2 .4"/>
<path d="M66.4 171.2h.3l-.1 .3a.22 .22 0 0 1 .1 .3 .22 .22 0 0 1-.4-.1M67.4 171.3v-.1a.32 .32 0 0 0-.4 .3 .32 .32 0 0 0 .2 .4 .2 .2 0 0 0 .2-.2 .2 .2 0 0 0-.1-.2 .2 .2 0 0 0-.3 .1M69.7 171.5h.4v-.2l-.4-.1v.6M70 171.5l.2 .3M70.8 171.3v-.1a.32 .32 0 0 0-.4 .3 .32 .32 0 0 0 .2 .3 .2 .2 0 0 0 .2-.1 .2 .2 0 0 0-.2-.3 .2 .2 0 0 0-.2 .2"/>
<circle cx="43.6" cy="135.4" r=".22"/>
<circle cx="48.1" cy="138.2" r=".22"/>
<circle cx="54.6" cy="131.7" r=".17"/>
<circle cx="55.2" cy="131.7" r=".17"/>
</g>
<g font-size="1.2" fill="#fff">
<text x="162.1" y="8.3">U18</text>
<text x="32.9" y="13.5" transform="rotate(-90 32.9 13.5)">U14</text>
<text x="162.1" y="17.4">U17</text>
<text x="161.9" y="26.1">U10</text>
<text x="162.2" y="34.7">U6</text>
<text x="30.5" y="39.8" transform="rotate(-90 30.5 39.8)">USB1</text>
<text x="162.1" y="43.4">U19</text>
<text x="161.9" y="51.9">U20</text>
<text x="162.2" y="60.6">U4</text>
<text x="130.9" y="67.3" transform="rotate(-90 130.9 67.3)">M2</text>
<text x="136.2" y="68.6" transform="rotate(-90 136.2 68.6)">Rsense1</text>
<text x="139" y="68.3" transform="rotate(-90 139 68.3)">Cout5</text>
<text x="142.3" y="68.5" transform="rotate(-90 142.3 68.5)">Cout4</text>
<text x="162.3" y="70.7">U15</text>
<text x="136.7" y="77.9" transform="rotate(-90 136.7 77.9)">M1</text>
<text x="142.3" y="74.2" transform="rotate(-90 142.3 74.2)">Cout3</text>
<text x="142.3" y="80.5" transform="rotate(-90 142.3 80.5)">Cout1</text>
<text x="162.3" y="79.4">U16</text>
<text x="32" y="113.6">D10</text>
<text x="28.4" y="117.7">C22</text>
<text x="34.6" y="118.8">C25</text>
<text x="46" y="115.7">Q17</text>
<text x="30.7" y="125.7" transform="rotate(-90 30.7 125.7)">F1</text>
<text x="35.3" y="125.3">D12</text>
<text x="35.4" y="121.5">D11</text>
<text x="41.2" y="124.6">C26</text>
<text x="41.5" y="121.4">U33</text>
<text x="46" y="122.4">C23</text>
<text x="55.5" y="125.6">L1</text>
<text x="35.1" y="130.3">C24</text>
<text x="44.3" y="131.3">U31</text>
<text x="23.1" y="136" transform="rotate(-90 23.1 136)">C31</text>
<text x="29.7" y="136.9" transform="rotate(-90 29.7 136.9)">D8</text>
<text x="31.5" y="135.7">Ccomp3 Ccomp2</text>
<text x="53.8" y="135.6">U26</text>
<text x="61.2" y="136">D7</text>
<text x="68.7" y="133.6" transform="rotate(-90 68.7 133.6)">Q14</text>
<text x="18.2" y="142.7">C30</text>
<text x="22.6" y="139">U28</text>
<text x="38.1" y="138.9">C5</text>
<text x="43.6" y="138.9">C6</text>
<text x="55.2" y="139.3">C27</text>
<text x="64.5" y="141.1" transform="rotate(-90 64.5 141.1)">C28</text>
<text x="69.4" y="140" transform="rotate(-90 69.4 140)">U25</text>
<text x="5" y="146.7" transform="rotate(-90 5 146.7)">REG_3.3V1</text>
<text x="30.7" y="147.1" transform="rotate(-90 30.7 147.1)">C3</text>
<text x="34.5" y="145.5" transform="rotate(-90 34.5 145.5)">U23</text>
<text x="43.6" y="146.5">L3</text>
<text x="55.7" y="146.6" transform="rotate(-90 55.7 146.6)">U22</text>
<text x="70.1" y="145.3" transform="rotate(-90 70.1 145.3)">C29</text>
<text x="30.7" y="151.7" transform="rotate(-90 30.7 151.7)">C4</text>
<text x="33.5" y="154.9">C33</text>
<text x="42.4" y="154.1">C12</text>
<text x="53.2" y="155.2">U35</text>
<text x="20.5" y="156.8">D9</text>
<text x="26" y="156.4">C32</text>
<text x="29.5" y="156.8">U29</text>
<text x="37.8" y="157.3">C38</text>
<text x="41.6" y="161.9">U1</text>
<text x="70.3" y="156.3" transform="rotate(-90 70.3 156.3)">SW2</text>
<text x="22.4" y="166.1" transform="rotate(-90 22.4 166.1)">USB1</text>
<text x="28.8" y="164.2">TV1</text>
<text x="32.7" y="164.4">U36</text>
<text x="53.7" y="164.3" transform="rotate(-90 53.7 164.3)">U2</text>
<text x="64.1" y="166.1">U34</text>
<text x="36.8" y="168.5" transform="rotate(-90 36.8 168.5)">C35</text>
<text x="39.1" y="168.5" transform="rotate(-90 39.1 168.5)">C34</text>
<text x="41.4" y="168.5" transform="rotate(-90 41.4 168.5)">C37</text>
<text x="43.9" y="172.3">LED1</text>
<text x="48.6" y="171.8">C36</text>
<text x="52.5" y="171.8">C2</text>
<text x="56.1" y="171.8">C7</text>
<text x="64.5" y="175.2">H2</text>
<text x="75.5" y="175.6">C39</text>
<text x="64" y="180.4">SW3</text>
</g>
<g font-size="1.1" fill="#fff">
<text x="136.1" y="84" transform="rotate(-90 136.1 84)">R21</text>
<text x="44.7" y="124.5">R27</text>
<text x="40.5" y="126.4">Rvvda1Cvcc1</text>
<text x="20" y="136.1" transform="rotate(-90 20 136.1)">R23</text>
<text x="26.2" y="136.1" transform="rotate(-90 26.2 136.1)">R24</text>
<text x="42" y="135.9">Rcomp1</text>
<text x="50.1" y="132.3">Rpg1</text>
<text x="20" y="139.4" transform="rotate(-90 20 139.4)">R22</text>
<text x="46.5" y="138.7">Rconfig1</text>
<text x="59.3" y="140.2">R17</text>
<text x="59.3" y="143.2">R18</text>
<text x="59.3" y="149.5">R20</text>
<text x="59.4" y="146.3">R19</text>
<text x="64.4" y="149.2" transform="rotate(-90 64.4 149.2)">R14</text>
<text x="64.4" y="145.1" transform="rotate(-90 64.4 145.1)">R16</text>
<text x="67.9" y="149.1" transform="rotate(-90 67.9 149.1)">R9</text>
<text x="67.9" y="144.9" transform="rotate(-90 67.9 144.9)">R8</text>
<text x="70" y="149.1" transform="rotate(-90 70 149.1)">R7</text>
<text x="37.8" y="154.1">R26</text>
<text x="64.9" y="152.6">R1</text>
<text x="27.7" y="160.4">R35</text>
<text x="33.2" y="161">R5</text>
<text x="33.6" y="158">R25</text>
<text x="64.7" y="159.6">R2</text>
<text x="27.7" y="168.3">R34</text>
<text x="31.9" y="168.3">R4</text>
<text x="43.6" y="168.4" transform="rotate(-90 43.6 168.4)">R33</text>
<text x="65.6" y="172.1">R36</text>
<text x="69.7" y="172.1">R6</text>
</g>
<g font-size=".9" fill="#fff">
<text x="47.1" y="135.9">Cvdda1</text>
<text x="53.4" y="132.1">Cboot1</text>
<text x="51.9" y="139.2">Rt1</text>
</g>
</svg>
